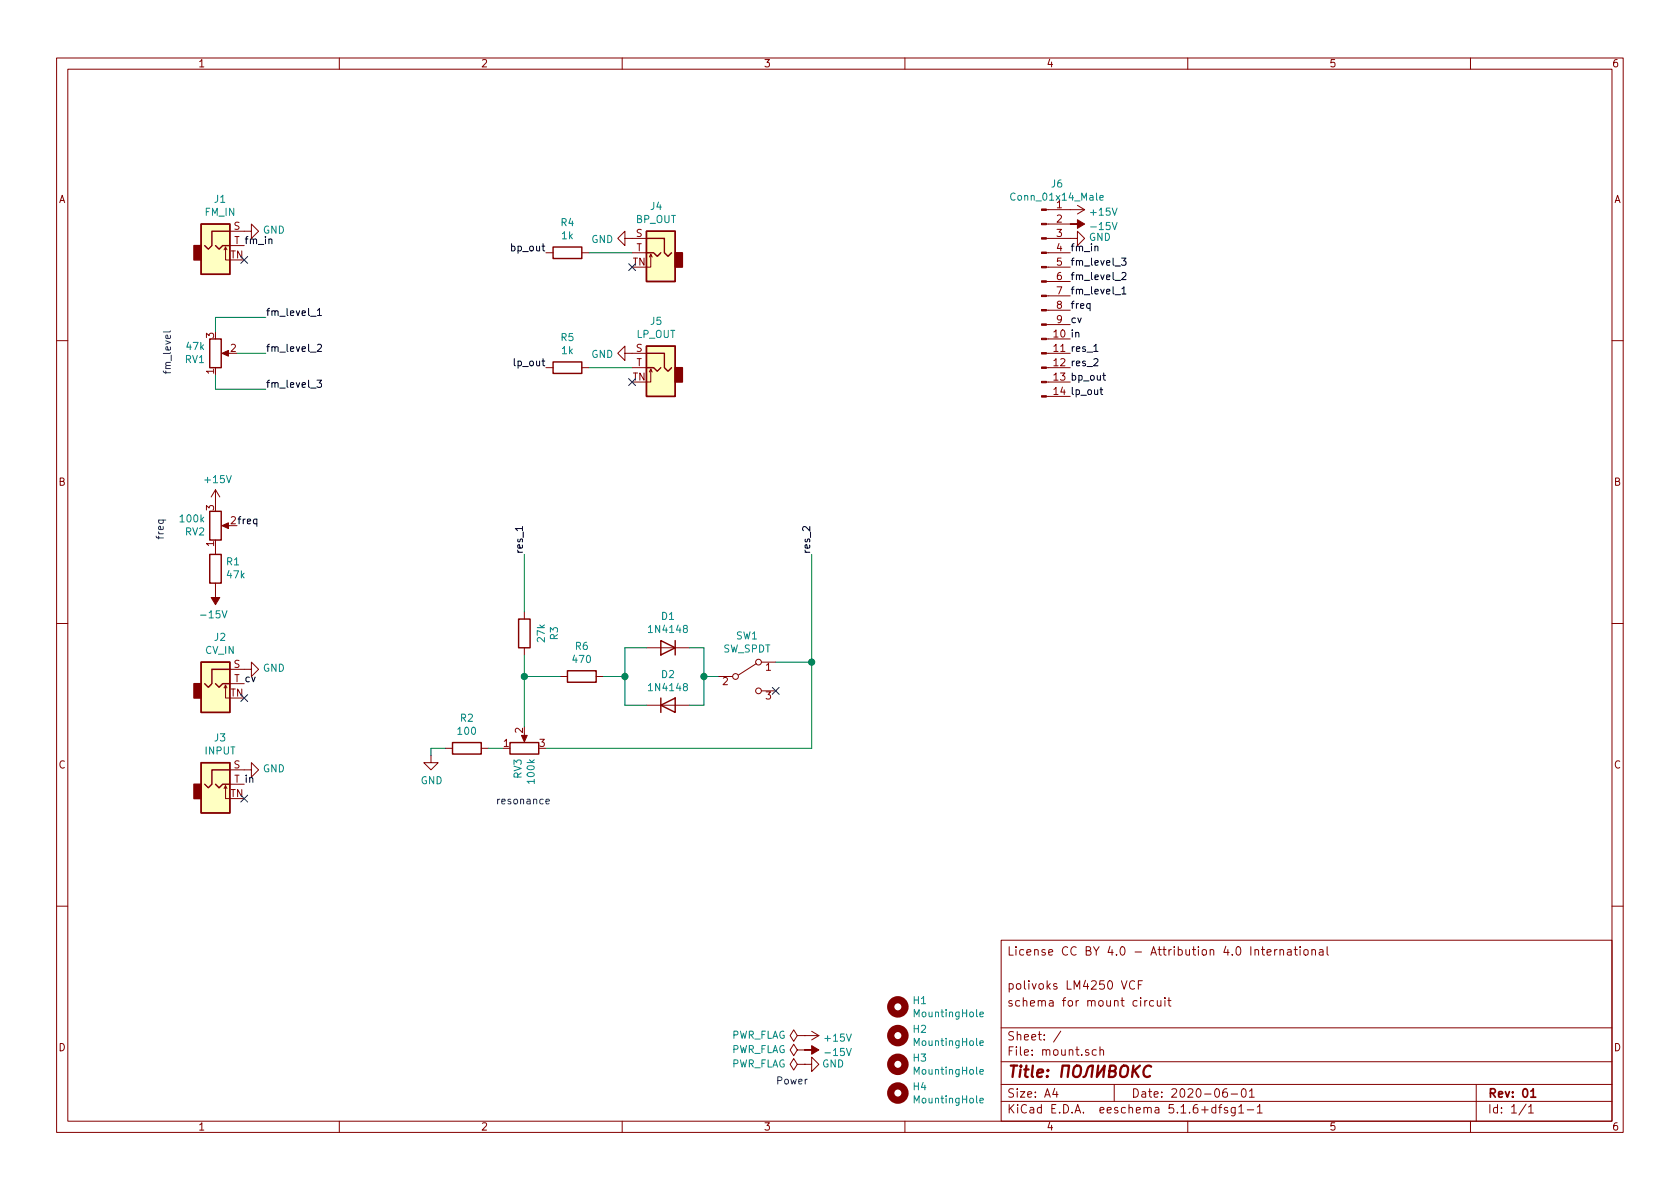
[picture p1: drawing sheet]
<svg xmlns="http://www.w3.org/2000/svg" width="297mm" height="210mm" viewBox="0 0 297 210" stroke-linecap="round" stroke-linejoin="round" font-family="sans-serif">
<g fill="none" stroke="#840000" stroke-width=".18">
<path d="M10 10.3h277v189.9h-277zM12 12.2h273v186.1h-273zM60 10.3v1.9M110 10.3v1.9M160 10.3v1.9M210 10.3v1.9M260 10.3v1.9M185 37.1h6.8M185 39.6h4.2M190.5 36.3l1.3 .8M191.8 37.1l-1.3 .7M39.6 44.2l.3-.5v2.3h.7"/>
<path d="M39.9 43.7l.2 .5M40.6 40.9h3.8v-1.3l1.3 1.3-1.3 1.3v-1.3M40.6 43.4h2.6M96.5 44.7h1.3M102.9 44.7h1.2M110.5 42.2v-1.3l-1.3 1.3 1.3 1.2v-1.2h3.8M111.8 44.7h2.5M115.1 45l-.3 .5M115.3 45.5l-.2-.5v2.2h-.8M185 42.2h5.5v-1.3l1.3 1.3-1.3 1.2v-1.2M185 44.7h4.2M185 59.9h4.2"/>
<path d="M185 57.4h4.2M185 54.9h4.2M185 52.3h4.2M185 49.8h4.2M185 47.2h4.2M10 60.2h2M39.6 62.5h1M96.5 65h1.3M102.9 65h1.2M110.5 62.5v-1.3l-1.3 1.3 1.3 1.2v-1.2h3.8M111.8 65h2.5M115.1 65.3l-.3 .5"/>
<path d="M115.3 65.8l-.2-.5v2.3h-.8M185 65h4.2M185 62.5h4.2M185 70.1h4.2M185 67.6h4.2M285 60.2h2M38.1 86.6l-.8 1.3M38.1 86.6v2.5M38.1 96.8v1.2M38.1 86.6l.8 1.3M39.6 93h1M10 110.3h2"/>
<path d="M38.1 103.1v1.3M40.6 118.4h3.8v-1.3l1.3 1.3-1.3 1.2v-1.2M92.7 108.2v1.3M92.7 114.5v1.3M99.1 119.6h1.2M105.4 119.6h1.3M114.3 114.5h7.6M127 119.6h2.5M133.7 117.3l-3.1 2.1M134.6 117.1h2.6M285 110.3h2M39.6 139.4l.3-.5v2.3h.7"/>
<path d="M39.6 121.7l.3-.5v2.2h.7M39.9 138.9l.2 .5M39.9 121.2l.2 .5M40.6 136.1h3.8v-1.2l1.3 1.2-1.3 1.3v-1.3M40.6 138.7h2.6M40.6 120.9h2.6M76.2 133.6v1.3h1.3l-1.3 1.2-1.3-1.2h1.3M78.7 132.3h1.3M85.1 132.3h1.3M92.7 129.8v1M114.3 124.7h7.6M134.6 122.2h2.6"/>
<path d="M10 160.2h2M177 166.3h108v32h-108zM198.3 173.4l.5 1.5 .5-1.5M200.6 173.6a.59 .59 0 0 0-.7 0 .59 .59 0 0 0-.2 .7 .56 .56 0 0 0 .3 .6 .56 .56 0 0 0 .6-.1M201.3 174.1h.5M201.7 176.4v.2M201.7 176.9v1M202 173.4h-.7v1.5M202.4 176.9v1M202.8 176.9l-.3 .2-.1 .1M204 177l-.4-.1-.3 .3v.6l.3 .1 .4-.1M204.6 176.9l.1 .9 .4 .1 .2-.1"/>
<path d="M205.3 176.9v1M206 176.4v.2M206 176.9v1M206.5 176.9h.5M206.7 176.4v1.3l.3 .2M223 167.9h.6M223.2 167.4v1.3l.4 .2M224 168.4l.7-.1v-.3l-.5-.1-.2 .2 .1 .7h.6M225.4 167.9v1M225.8 167.9l-.4 .3M226.3 168l.2-.1 .4 .1v.9M226.3 167.9v1"/>
<path d="M227.7 168h.5l.1 .9M228.3 168.3h-.5l-.2 .2 .2 .4 .5-.1M228.8 167.9h.6M229 167.4v1.3l.4 .2M229.9 167.4v.2M229.9 167.9v1M230.6 168l.2-.1 .4 .1v.8l-.2 .1-.4-.1zM232 168l.2-.1 .3 .1 .1 .9M232 167.9v1M233.3 168h.6v.9M233.9 168.3h-.4l-.3 .2 .3 .4 .4-.1M234.6 167.4v1.3l.3 .2"/>
<path d="M285 160.2h2M60 198.3v1.9M110 198.3v1.9M141 183.1l-.7-1-.6 1 .6 1 .7-1h1.2M141 185.7l-.7-1-.6 1 .6 1 .7-1h1.2M141 188.2l-.7-1-.6 1 .6 1 .7-1h1.2M142.2 183.1h.1M142.2 188.2h1.3v-1.3l1.3 1.3-1.3 1.3v-1.3M142.2 185.7h.1M142.2 188.2h.1M142.2 183.1h2.6M143.5 182.4l1.3 .7"/>
<path d="M144.8 183.1l-1.3 .8M160 198.3v1.9M177 194.8h108M177 191.8h108M177 187.8h108M177 181.8h108M186.5 192.5l-.4 1h1M186.8 193v1M187.6 182.3l-1.3 2M193.8 185.7l-.4-.1-.3 .3 .1 .6 .2 .1 .4-.1M194.5 185.7l.2-.1 .3 .1 .1 .9M194.5 185.1v1.5"/>
<path d="M197 191.8v3M210 198.3v1.9M215 195.9l-.5-.1-.3 .3 .1 .6 .2 .1 .5-.1M215 195.3v1.5M215.5 195.8h.5M216 195.3l-.3 .2v1.3M216.9 192.5a.62 .62 0 0 0-.7 .7l.1 .7 .2 .1 .5-.1v-.5l-.1-.2-.4-.1-.3 .3M217 195.9l-.3-.1-.2 .2v.3l.5 .1v.3h-.5M217.7 193.5h1.1M218.4 195.8v1.2l-.3 .3h-.3M218.4 195.9l-.4-.1-.3 .3 .1 .6h.6M219 195.8l.5-.5v1.5"/>
<path d="M219 196.8h.9M219.6 192.7l.4-.2a.94 .94 0 0 1 0 1.5 .82 .82 0 0 1-.4-1.3zM220.5 196.3h1.2M220.9 193l.4-.5v1.5M220.9 194h.9M222.3 195.8l.4-.5v1.5M222.3 196.8h.9M260 198.3v1.9M261 191.8v6.5M269.8 195.2l-1.2 2M270.3 195.8l.4-.5v1.5M270.3 196.8h.8"/>
<circle cx="130" cy="119.6" r=".51"/>
<circle cx="134.1" cy="117.1" r=".51"/>
<circle cx="134.1" cy="122.2" r=".51"/>
</g>
<path d="M270.7 193l.4-.5v1.5M270.7 194h.8" fill="none" stroke="#840000" stroke-width=".3"/>
<path d="M187.6 190.4l.3-2h1.1l-.2 2M189.9 188.7a.67 .67 0 0 1 1.2 0 1.43 1.43 0 0 1-.6 1.7l-.6-.1a1.41 1.41 0 0 1 0-1.6zM191.5 190.4l.5-.2 .3-1.2a.8 .8 0 0 1 .9-.6l-.2 2M194.2 188.4l-.3 2 1.4-2-.2 2M196.2 189.4l.9-.1a.47 .47 0 0 0 .2-.5 .47 .47 0 0 0-.3-.4h-.7l-.3 2h.8a.53 .53 0 0 0 .5-.5 .53 .53 0 0 0-.5-.5M198.3 188.7a.66 .66 0 0 1 1.1 0 1.49 1.49 0 0 1-.6 1.7l-.6-.1a1.49 1.49 0 0 1 .1-1.6zM200.4 188.4l-.2 2M200.6 189.3l.7 1.1M201.5 188.4l-1.2 1.2M203.5 188.6a.89 .89 0 0 0-1 0 .89 .89 0 0 0-.3 1 .71 .71 0 0 0 .3 .8 .71 .71 0 0 0 .8-.1" fill="none" stroke="#840000" stroke-width=".41"/>
<g fill="#ffffc2" stroke="#ffffc2" stroke-width=".18">
<path d="M114.3 40.9h5.1v8.9h-5.1z"/>
<path d="M35.6 134.9h5v8.9h-5z"/>
<path d="M114.3 61.2h5.1v8.9h-5.1z"/>
<path d="M35.6 39.6h5v8.9h-5z"/>
<path d="M35.6 117.1h5v8.9h-5z"/>
</g>
<g fill="none" stroke="#840000" stroke-width=".25">
<path d="M35.6 39.6h5v8.9h-5zM37.1 59.9h2v5.1h-2zM38.1 43.4l.6 .7 .7-.7h1.2M40.6 40.9h-3.1v2.5l-.7 .7-.6-.7M97.8 43.7h5.1v2h-5.1zM114.3 40.9h5.1v8.9h-5.1zM114.3 44.7h1.3l.6 .6 .6-.6M114.3 42.2h3.2v2.5l.6 .6 .6-.6M97.8 64h5.1v2h-5.1zM114.3 61.2h5.1v8.9h-5.1zM114.3 65h1.3l.6 .7 .6-.7M114.3 62.5h3.2v2.5l.6 .7 .6-.7"/>
<path d="M37.1 98h2v5.1h-2zM37.1 90.4h2v5.1h-2zM35.6 117.1h5v8.9h-5zM40.6 118.4h-3.1v2.5l-.7 .6-.6-.6M91.7 109.5h2v5h-2zM100.3 118.6h5.1v2h-5.1zM116.8 113.3l2.6 1.2-2.6 1.3zM119.4 113.3v2.5M35.6 134.9h5v8.9h-5zM38.1 138.7l.6 .6 .7-.6h1.2M38.1 120.9l.6 .6 .7-.6h1.2M40.6 136.1h-3.1v2.6l-.7 .6-.6-.6"/>
<path d="M80 131.3h5.1v2h-5.1zM90.2 131.3h5v2h-5zM116.8 124.7l2.6-1.3v2.6zM116.8 123.4v2.6"/>
</g>
<g fill="#840000" stroke="#840000" stroke-width=".25">
<path d="M119.4 44.7h1.2v2.5h-1.2z"/>
<path d="M34.3 138.7h1.3v2.5h-1.3z"/>
<path d="M119.4 65h1.2v2.6h-1.2z"/>
<path d="M34.3 43.4h1.3v2.6h-1.3z"/>
<path d="M34.3 120.9h1.3v2.5h-1.3z"/>
</g>
<g fill="#840000" stroke="#840000" stroke-width=".18">
<path d="M92.2 130h1l-.5 1.2z"/>
<path d="M38.1 104.4v1.3h.8l-.8 1.2-.8-1.2h.8z"/>
<path d="M39.2 93l1.2-.5v1z"/>
<path d="M189.2 39.6h1.3v-.7l1.3 .7-1.3 .8v-.8z"/>
<path d="M142.2 185.7h1.3v-.8l1.3 .8-1.3 .7v-.7z"/>
<path d="M184.1 70h.9v.2h-.9z"/>
<path d="M184.1 67.4h.9v.3h-.9z"/>
<path d="M184.1 64.9h.9v.2h-.9z"/>
<path d="M184.1 62.4h.9v.2h-.9z"/>
<path d="M184.1 59.8h.9v.3h-.9z"/>
<path d="M184.1 57.3h.9v.2h-.9z"/>
<path d="M184.1 54.7h.9v.3h-.9z"/>
<path d="M184.1 52.2h.9v.2h-.9z"/>
<path d="M184.1 49.7h.9v.2h-.9z"/>
<path d="M184.1 47.1h.9v.3h-.9z"/>
<path d="M184.1 44.6h.9v.2h-.9z"/>
<path d="M184.1 42h.9v.3h-.9z"/>
<path d="M184.1 39.5h.9v.2h-.9z"/>
<path d="M184.1 37h.9v.2h-.9z"/>
<path d="M39.2 62.5l1.2-.5v1z"/>
</g>
<g fill="none" stroke="#840000" stroke-width="1.3">
<circle cx="158.7" cy="178" r="1.27"/>
<circle cx="158.7" cy="188.2" r="1.27"/>
<circle cx="158.7" cy="193.3" r="1.27"/>
<circle cx="158.7" cy="183.1" r="1.27"/>
</g>
<path d="M194.5 35l.6-.1-.1-.3h-.4l-.1 .1v.7h.5M173.3 179.4l.6-.1-.1-.3h-.3l-.2 .1v.7h.5M173.3 194.6l.6-.1-.1-.2-.3-.1-.2 .2v.6h.5M173.3 184.4l.6-.1-.1-.2-.3-.1-.2 .2v.6h.5M173.3 189.5l.6-.1-.1-.2-.3-.1-.2 .2v.6h.5" fill="none" stroke="#008484" stroke-width=".18"/>
<g fill="none" stroke="#008400" stroke-width=".18">
<path d="M47 56.1h-8.9v2.6M104.1 44.7h7.7M38.1 66.3v2.5h8.9M41.9 62.5h5.1M104.1 65h7.7M92.7 98v10.2M143.5 98v34.3h-47M92.7 119.6h6.4M92.7 115.8v12.7M106.7 119.6h3.8M114.3 114.5h-3.8v10.2h3.8M121.9 114.5h2.6v10.2h-2.6"/>
<path d="M124.5 119.6h2.5M137.2 117.1h6.3M78.7 132.3h-2.5v1.3M86.4 132.3h2.5"/>
</g>
<g fill="none" stroke="#000" stroke-width=".18">
<path d="M47.5 42.4l.2-.1h.3l.1 .8M54.9 55.9h1M56.1 54.9l.4-.4v1.3M56.1 55.8h.7M193.6 43.7l.2-.2 .3 .1v.8M197.2 52.1h.9M198.3 45.6h.8l-.4 .5 .3 .1v.6l-.1 .1-.6-.1M198.4 51.1l.3-.4v1.3M198.4 48.3l.5-.1 .2 .3-.1 .2-.7 .7h.8M198.4 52h.7M56.1 67.2h.7l-.4 .5 .4 .1v.6l-.2 .1-.5-.1M56.1 61l.5-.1 .2 .3v.2l-.7 .7h.7"/>
<path d="M193.4 62.1h.7M194.5 68.9h.5M194.7 68.5v1.1l.3 .2M195 66.4h.5M195.1 66v1.1l.4 .1M92.4 93.1v.7"/>
</g>
<path d="M30.1 58.5l-.1 .2h-1.1M96.5 141.7l.6-.1v-.2l-.4-.1-.2 .2 .1 .6h.5" fill="none" stroke="#0000c2" stroke-width=".18"/>
<g fill="#008400" stroke="#008400" stroke-width=".25">
<circle cx="143.5" cy="117.1" r=".51"/>
<circle cx="124.5" cy="119.6" r=".51"/>
<circle cx="92.7" cy="119.6" r=".51"/>
<circle cx="110.5" cy="119.6" r=".51"/>
</g>
<path d="M42.6 45.4l1.2 1.2M43.8 45.4l-1.2 1.2M111.2 46.6l1.2 1.2M112.4 46.6l-1.2 1.2M111.2 66.9l1.2 1.3M112.4 66.9l-1.2 1.3M42.6 122.8l1.2 1.2M43.8 122.8l-1.2 1.2M136.6 121.6l1.2 1.2M137.8 121.6l-1.2 1.2M42.6 140.6l1.2 1.2M43.8 140.6l-1.2 1.2" fill="none" stroke="#000084" stroke-width=".18"/>
<text font-size="2.8" fill="#840000" x="178" y="190.5">Title:</text>
<g font-size="2.1" fill="#840000">
<text x="178" y="169">License CC BY 4.0 - Attribution 4.0 International</text>
<text x="178" y="178">schema for mount circuit</text>
<text x="178" y="175">polivoks LM4250 VCF</text>
<text x="178" y="184">Sheet: /</text>
<text x="178" y="186.7">File: mount.sch</text>
<text x="178" y="196.9">KiCad E.D.A. eeschema 5.1.6+dfsg1-1</text>
<text x="178" y="194.1">Size: A4</text>
<text x="200" y="194.1">Date: 2020-06-01</text>
<text x="263" y="194.1">Rev: 01</text>
<text x="263" y="196.9">Id: 1/1</text>
</g>
<g font-size="1.8" fill="#840000">
<text x="35" y="11.9">1</text>
<text x="85" y="11.9">2</text>
<text x="135" y="11.9">3</text>
<text x="185" y="11.9">4</text>
<text x="235" y="11.9">5</text>
<text x="285" y="11.9">6</text>
<text x="10.4" y="35.9">A</text>
<text x="285.4" y="35.9">A</text>
<text x="41.3" y="40.6">S</text>
<text x="112.4" y="41.9">S</text>
<text x="186.8" y="36.8">1</text>
<text x="186.8" y="39.4">2</text>
<text x="186.8" y="41.9">3</text>
<text x="40.7" y="45.7">TN</text>
<text x="111.9" y="47">TN</text>
<text x="112.5" y="44.4">T</text>
<text x="186.8" y="44.4">4</text>
<text x="186.8" y="47">5</text>
<text x="186.8" y="49.5">6</text>
<text x="186.8" y="52.1">7</text>
<text x="37.8" y="59.8" transform="rotate(-90 37.8 59.8)">3</text>
<text x="186.8" y="54.6">8</text>
<text x="186.8" y="57.1">9</text>
<text x="40.8" y="62.2">2</text>
<text x="112.4" y="62.2">S</text>
<text x="112.5" y="64.8">T</text>
<text x="37.8" y="66.1" transform="rotate(-90 37.8 66.1)">1</text>
<text x="111.9" y="67.3">TN</text>
<text x="10.4" y="85.9">B</text>
<text x="285.4" y="85.9">B</text>
<text x="37.8" y="90.3" transform="rotate(-90 37.8 90.3)">3</text>
<text x="37.8" y="96.6" transform="rotate(-90 37.8 96.6)">1</text>
<text x="41.3" y="118.1">S</text>
<text x="135.4" y="118.6">1</text>
<text x="40.7" y="123.2">TN</text>
<text x="127.8" y="121.2">2</text>
<text x="135.4" y="123.7">3</text>
<text x="92.5" y="129.6" transform="rotate(-90 92.5 129.6)">2</text>
<text x="10.4" y="135.9">C</text>
<text x="41.3" y="135.9">S</text>
<text x="89.1" y="132.1">1</text>
<text x="95.4" y="132.1">3</text>
<text x="285.4" y="135.9">C</text>
<text x="40.7" y="141">TN</text>
<text x="10.4" y="185.9">D</text>
<text x="285.4" y="185.9">D</text>
<text x="35" y="199.9">1</text>
<text x="85" y="199.9">2</text>
<text x="135" y="199.9">3</text>
<text x="185" y="199.9">4</text>
<text x="235" y="199.9">5</text>
<text x="285" y="199.9">6</text>
</g>
<g font-size="1.8" fill="#008484">
<text x="37.9" y="35.9">J1</text>
<text x="179.2" y="35.5">Conn_01x14_Male</text>
<text x="185.9" y="33.2">J6</text>
<text x="36.3" y="38.2">FM_IN</text>
<text x="99.2" y="40">R4</text>
<text x="112.4" y="39.4">BP_OUT</text>
<text x="115.1" y="37.1">J4</text>
<text x="193" y="38.1">+15V</text>
<text x="193.2" y="40.7">-15V</text>
<text x="99.4" y="42.3">1k</text>
<text x="104.5" y="43">GND</text>
<text x="112.5" y="59.8">LP_OUT</text>
<text x="115.1" y="57.4">J5</text>
<text x="32.8" y="64.2">RV1</text>
<text x="33" y="61.9">47k</text>
<text x="99.2" y="60.3">R5</text>
<text x="99.4" y="62.6">1k</text>
<text x="104.5" y="63.3">GND</text>
<text x="36.4" y="85.4">+15V</text>
<text x="32" y="92.4">100k</text>
<text x="32.8" y="94.7">RV2</text>
<text x="40.1" y="100">R1</text>
<text x="40.2" y="102.3">47k</text>
<text x="35.9" y="109.3">-15V</text>
<text x="37.9" y="113.3">J2</text>
<text x="96.3" y="113.5" transform="rotate(-90 96.3 113.5)">27k</text>
<text x="98.7" y="113.1" transform="rotate(-90 98.7 113.1)">R3</text>
<text x="115" y="111.9">1N4148</text>
<text x="117" y="109.6">D1</text>
<text x="130.2" y="113.1">SW1</text>
<text x="36.3" y="115.6">CV_IN</text>
<text x="46.5" y="118.8">GND</text>
<text x="101.4" y="117.2">470</text>
<text x="101.8" y="114.9">R6</text>
<text x="117" y="119.9">D2</text>
<text x="127.8" y="115.4">SW_SPDT</text>
<text x="115" y="122.2">1N4148</text>
<text x="37.9" y="131.1">J3</text>
<text x="81.1" y="129.9">100</text>
<text x="81.4" y="127.6">R2</text>
<text x="36.3" y="133.4">INPUT</text>
<text x="46.5" y="136.6">GND</text>
<text x="92.2" y="137.6" transform="rotate(-90 92.2 137.6)">RV3</text>
<text x="74.4" y="138.7">GND</text>
<text x="94.5" y="138.4" transform="rotate(-90 94.5 138.4)">100k</text>
<text x="161.5" y="177.6">H1</text>
<text x="161.8" y="179.9">MountingHole</text>
<text x="129.2" y="183.7">PWR_FLAG</text>
<text x="146" y="184.2">+15V</text>
<text x="161.5" y="182.6">H2</text>
<text x="161.8" y="185">MountingHole</text>
<text x="129.2" y="186.2">PWR_FLAG</text>
<text x="129.2" y="188.8">PWR_FLAG</text>
<text x="145.4" y="188.8">GND</text>
<text x="146.3" y="186.7">-15V</text>
<text x="161.5" y="187.7">H3</text>
<text x="161.8" y="190">MountingHole</text>
<text x="161.5" y="192.8">H4</text>
<text x="161.8" y="195.1">MountingHole</text>
</g>
<g font-size="1.8">
<text x="46.5" y="41.3">GND</text>
<text x="41.4" y="43.2">T fm_in</text>
<text x="90.6" y="44.4">bp_out</text>
<text x="189.2" y="44.4">fm_in</text>
<text x="189.2" y="47">fm_level_3</text>
<text x="192.5" y="42.6">GND</text>
<text x="189.2" y="52.1">fm_level_1</text>
<text x="189.2" y="49.5">fm_level_2</text>
<text x="47" y="55.9">fm_level_1</text>
<text x="186.4" y="59.7">10 in</text>
<text x="189.2" y="54.6">freq</text>
<text x="189.2" y="57.1">cv</text>
<text x="47" y="62.2">fm_level_2</text>
<text x="91.2" y="64.8">lp_out</text>
<text x="186.4" y="62.2">11 res_1</text>
<text x="186.4" y="64.8">12 res_2</text>
<text x="47" y="68.6">fm_level_3</text>
<text x="186.4" y="67.3">13 bp_out</text>
<text x="186.4" y="69.8">14 lp_out</text>
<text x="40.8" y="92.7">2freq</text>
<text x="92.5" y="98" transform="rotate(-90 92.5 98)">res_1</text>
<text x="143.3" y="98" transform="rotate(-90 143.3 98)">res_2</text>
<text x="41.4" y="120.6">T cv</text>
<text x="41.4" y="138.4">T in</text>
</g>
<g font-size="1.8" fill="#0000c2">
<text x="30.2" y="66.3" transform="rotate(-90 30.2 66.3)">fm_level</text>
<text x="29" y="95.5" transform="rotate(-90 29 95.5)">freq</text>
<text x="87.6" y="142.2">resonance</text>
<text x="137.2" y="191.8">Power</text>
</g>
</svg>
